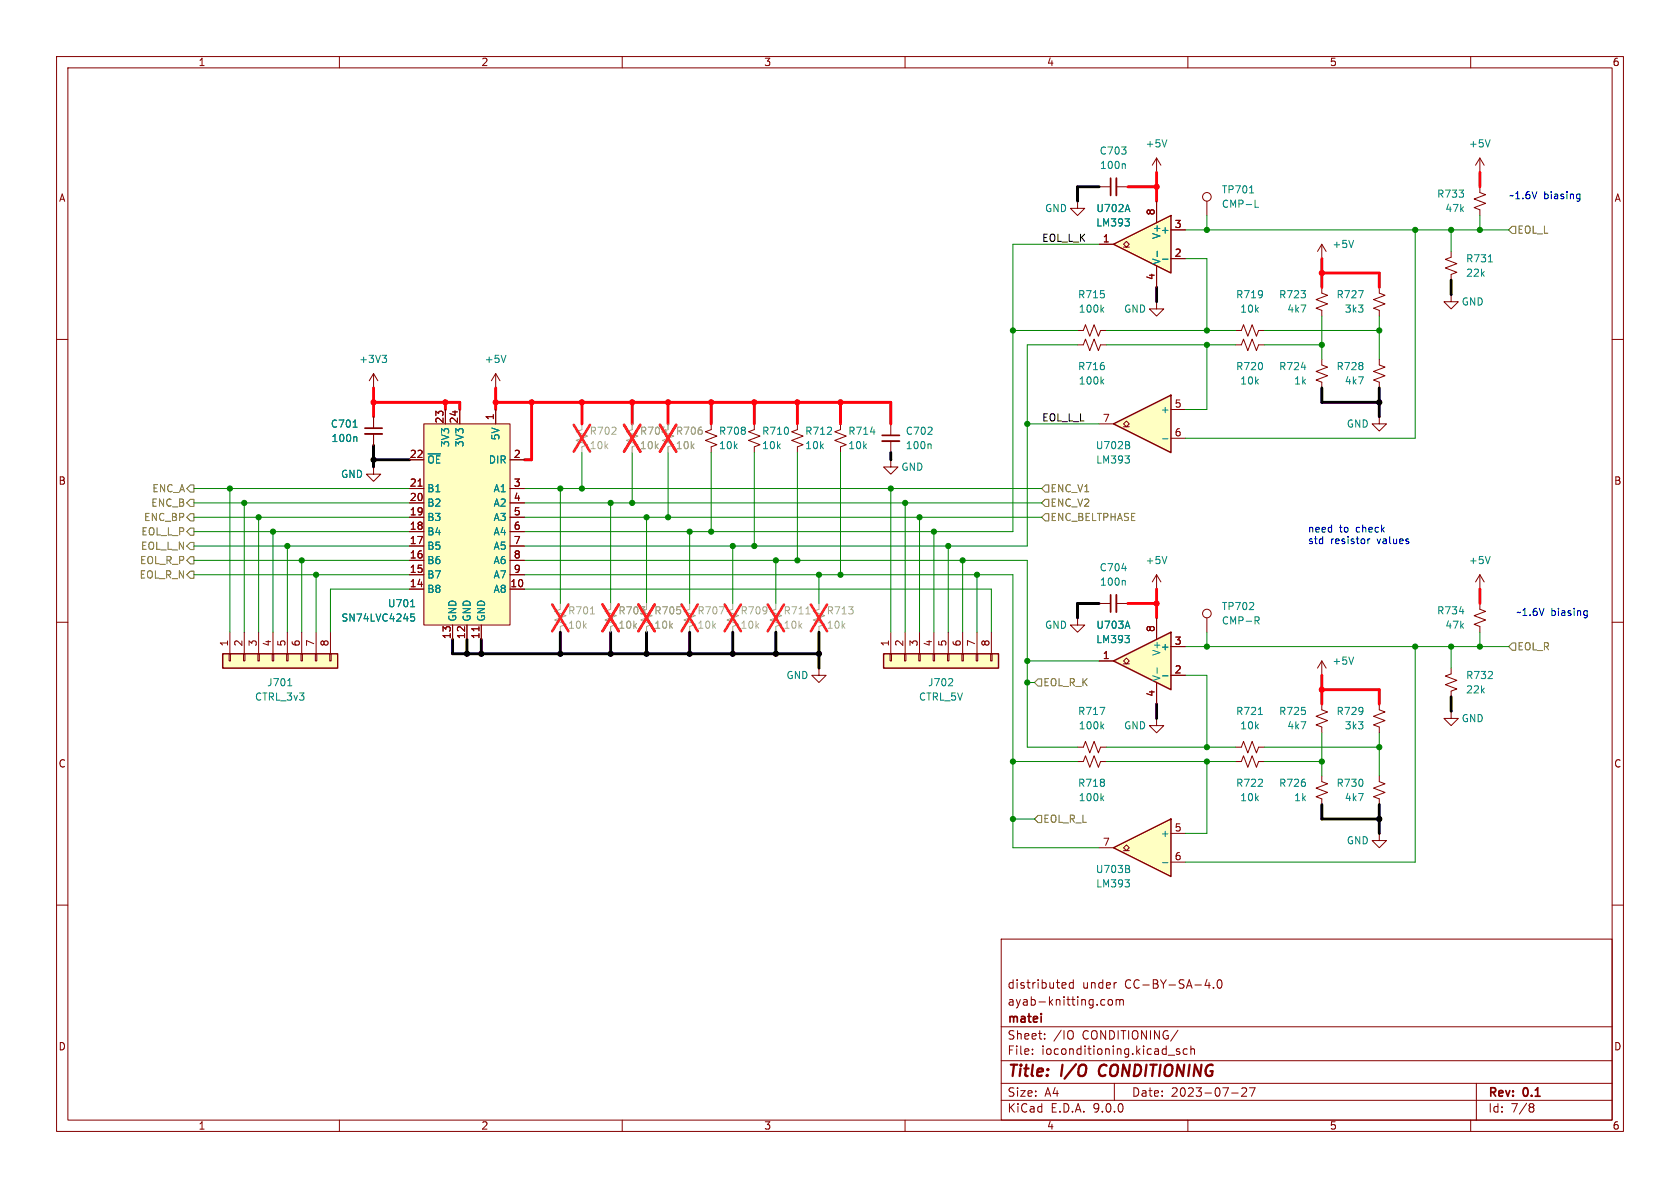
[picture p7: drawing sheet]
<svg xmlns="http://www.w3.org/2000/svg" width="297mm" height="210mm" viewBox="0 0 297 210" stroke-linecap="round" stroke-linejoin="round" font-family="sans-serif">
<path d="M0 0h297v210h-297z" fill="#fff" stroke="#fff" stroke-width=".18"/>
<g fill="none" stroke="#840000" stroke-width=".18">
<path d="M10 10h277v190h-277zM12 12h273v186h-273zM60 10v2M110 10v2M160 10v2M210 10v2M260 10v2M194.3 33h2M197.4 33h2M10 60h2M233.7 63.5v1l1 .4-2 .8 2 .7-2 .8 1 .4v1M285 60h2"/>
<path d="M10 110h2M190.5 109.2v1.3h-1.3l1.3 1.3 1.3-1.3h-1.3M190.5 109.2h.1M261.6 106.7v1l1 .4-2 .7 2 .8-2 .8 1 .3v1.1M285 110h2M10 160h2M177 166h108v32h-108zM188.2 173.7l.3 .4-.8 .1M188.4 174.6l-.2 .1M189.7 173.2v1.5M189.7 173.8l-.4-.1-.3 .3v.4l.2 .2h.5M194.9 176.7l.4 .1"/>
<path d="M195.3 177.6l-.4 .1M196 176.8l.2-.1 .4 .1 .1 .6-.2 .2-.3 .1-.2-.1zM197.2 173.7h.2M197.3 176.8l.4-.1 .3 .2M197.3 176.7v1M198 176.9l.2-.2 .3 .1 .1 .9M198 176.9v.8M213.4 173.1l-.4 1.1h1M213.7 173.7v1M214.5 174.6v.1M215.3 173.3l.2-.1a.81 .81 0 0 1 .6 .6 .81 .81 0 0 1-.3 .8l-.1 .1a.81 .81 0 0 1-.4-1.4zM285 160h2"/>
<path d="M60 198v2M110 198v2M160 198v2M177 194.5h108M177 191.5h108M177 187.5h108M177 181.5h108M182.5 186.3v.1M182.5 185.5v.1M184.7 183.6v.1M184.7 182.8v.1M189.5 182.3a1.07 1.07 0 0 1 0 1.3"/>
<path d="M197 191.5v3M206.5 186.5h1.2M208.2 182.1l-1.2 2M208.5 185.5l-.3-.1-.2 .2v.2l.5 .2v.3h-.5M209.9 185.5l-.4-.1-.3 .3v.4l.1 .2h.6M210 198v2M210.5 185.5l.2-.1 .4 .1 .1 .9M210.5 184.9v1.5M217.7 193.2h1.2M219.5 192.4l.6-.1 .2 .1 .1 .3-.9 1.1h.9M220.9 192.3h1l-.7 1.5M260 198v2"/>
<path d="M261 191.5v6.5M270.6 195.1l.4 .1 .2 .2-.3 .3M270.6 195.7h.3M270.9 195.7l.2 .2 .1 .4-.2 .2-.4 .1"/>
</g>
<path d="M194.6 188.5a1.27 1.27 0 0 0 0 1.6" fill="none" stroke="#840000" stroke-width=".4"/>
<path d="M196.3 31.5v3M184.1 179.2v.1M184.1 179.7v1" fill="none" stroke="#840000" stroke-width=".3"/>
<path d="M102.9 74.9v1l-1 .4 2 .8-2 .8 2 .7-1 .4v1M118.1 74.9v1l-1 .4 2 .8-2 .8 2 .7-1 .4v1M107.9 106.7v1l-1 .4 2.1 .7-2.1 .8 2.1 .8-1.1 .3v1.1M114.3 106.7v1l-1 .4 2 .7-2 .8 2 .8-1 .3v1.1M121.9 106.7v1l-1 .4 2 .7-2 .8 2 .8-1 .3v1.1M127.2 107.3h.8l-.5 1.2" fill="none" stroke="#a1a1a1" stroke-width=".18"/>
<path d="M101.4 75.1l2.9 4.7M104.3 75.1l-2.9 4.7M116.7 75.1l2.8 4.7M119.5 75.1l-2.8 4.7M106.5 106.9l2.9 4.7M109.4 106.9l-2.9 4.7M112.9 106.9l2.8 4.7M115.7 106.9l-2.8 4.7M120.5 106.9l2.9 4.7M123.4 106.9l-2.9 4.7" fill="none" stroke="#ff2626" stroke-width=".46"/>
<path d="M197.4 31.5v3" fill="none" stroke="#840000" stroke-width=".33"/>
<path d="M198.8 28.9l.1 .2v.7M230.1 64.9h.7M258 108.1h.8" fill="none" stroke="#008484" stroke-width=".18"/>
<path d="M156.2 115.6h20.3v2.5h-20.3z" fill="#ffffc2"/>
<path d="M156.2 115.6h20.3v2.5h-20.3z" fill="none" stroke="#840000" stroke-width=".25"/>
<g fill="none" stroke="#840000" stroke-width=".18">
<path d="M66 82.6v1.2h-1.2l1.2 1.3 1.3-1.3h-1.3M66 82.6h.1M157.5 81.3v1.3h1.2l-1.2 1.2-1.3-1.2h1.3M157.5 81.3h.1M157.4 115.6h.2v1.2h-.2zM157.5 111.8v3.8M159.9 115.6h.2v1.2h-.2zM160 111.8v3.8M162.4 115.6h.3v1.2h-.3zM162.6 111.8v3.8M165 115.6h.2v1.2h-.2zM165.1 111.8v3.8"/>
<path d="M167.5 115.6h.3v1.2h-.3zM167.6 111.8v3.8M170.1 115.6h.2v1.2h-.2zM170.2 111.8v3.8M172.6 115.6h.2v1.2h-.2zM172.7 111.8v3.8M175.1 115.6h.3v1.2h-.3zM175.3 111.8v3.8"/>
</g>
<path d="M168.3 120l.1 .2v.3l-.8 .7h.8" fill="none" stroke="#008484" stroke-width=".18"/>
<path d="M39.4 115.6h20.3v2.5h-20.3z" fill="#ffffc2"/>
<path d="M39.4 115.6h20.3v2.5h-20.3z" fill="none" stroke="#840000" stroke-width=".25"/>
<g fill="none" stroke="#840000" stroke-width=".18">
<path d="M213.4 35.6v2.5M261.6 30.5h.1M261.6 33v1l1 .4-2 .8 2 .7-2 .8 1 .4v1M261.6 27.9l-.7 1.3M261.6 27.9l.8 1.3M261.6 27.9v2.6M218.4 58.4h1.1l.3-1 .8 2 .8-2 .7 2 .4-1h1M233.7 45.7h.1M233.7 50.8v1l1 .4-2 .8 2 .7-2 .8 1 .4v1M233.7 43.2l-.8 1.3M233.7 43.2l.7 1.3M233.7 43.2v2.5"/>
<path d="M243.8 50.8v1l1.1 .4-2.1 .8 2.1 .7-2.1 .8 1 .4v1M256.5 52.1v1.2h1.3l-1.3 1.3-1.2-1.3h1.2M256.5 52.1h.1M256.5 44.5v1l-1 .3 2.1 .8-2.1 .8 2.1 .7-1.1 .4v1M66 68.6h.1M66 66l-.7 1.3M66 66l.8 1.3M66 66v2.6M66 73.7v2M66 76.7v2M87.6 68.6h.1M87.6 66l-.7 1.3"/>
<path d="M87.6 66l.8 1.3M87.6 66v2.6M133.3 74.9v1l-1 .4 2.1 .8-2.1 .8 2.1 .7-1.1 .4v1M141 74.9v1l-1 .4 2 .8-2 .8 2 .7-1 .4v1M148.6 74.9v1l-1 .4 2 .8-2 .8 2 .7-1 .4v1M157.5 74.9v2.1M157.5 78v2M243.8 63.5v1l1.1 .4-2.1 .8 2.1 .7-2.1 .8 1 .4v1M243.8 73.7v1.2h-1.2l1.2 1.3 1.3-1.3h-1.3M243.8 73.7h.1M40.5 115.6h.3v1.2h-.3zM40.6 111.8v3.8"/>
<path d="M43.1 115.6h.2v1.2h-.2zM43.2 111.8v3.8M45.6 115.6h.2v1.2h-.2zM45.7 111.8v3.8M48.1 115.6h.3v1.2h-.3zM48.3 111.8v3.8M50.7 115.6h.2v1.2h-.2zM50.8 111.8v3.8M53.2 115.6h.3v1.2h-.3zM53.3 111.8v3.8M55.8 115.6h.2v1.2h-.2zM55.9 111.8v3.8"/>
<path d="M58.3 115.6h.2v1.2h-.2zM58.4 111.8v3.8M144.8 118.1v1.3h-1.3l1.3 1.3 1.2-1.3h-1.2M144.8 118.1h.1"/>
<circle cx="213.4" cy="34.8" r=".76"/>
</g>
<g fill="none" stroke="#008484" stroke-width=".18">
<path d="M220.9 34.1h.7M221.9 36.6h.6M263.4 24.7l-.4 1.3M239.3 42.5l-.4 1.3M240.2 51.4h.8l-.5 1.2M263.1 46.3h.7M62.4 75.5h.7M62.9 77.2l.2 .2v.7M67.6 62.8h.7l-.4 .5M68.1 63.3l.2 .2v.3l-.2 .3M89.4 62.8l-.4 1.3M153.9 76.4h.8"/>
<path d="M164.4 78.5l.2 .2v.6M50.9 121.2h.7"/>
</g>
<path d="M129.5 106.7v1l-1 .4 2.1 .7-2.1 .8 2.1 .8-1.1 .3v1.1M137.2 106.7v1l-1.1 .4 2.1 .7-2.1 .8 2.1 .8-1 .3v1.1M142.5 108.5h.7M144.8 106.7v1l-1 .4 2 .7-2 .8 2 .8-1 .3v1.1" fill="none" stroke="#a1a1a1" stroke-width=".18"/>
<path d="M128.1 106.9l2.9 4.7M131 106.9l-2.9 4.7M135.7 106.9l2.9 4.7M138.6 106.9l-2.9 4.7M143.3 106.9l2.9 4.7M146.2 106.9l-2.9 4.7" fill="none" stroke="#ff2626" stroke-width=".46"/>
<path d="M64.5 75.7h3.1M156 77h3" fill="none" stroke="#840000" stroke-width=".3"/>
<path d="M64.5 76.7h3.1M156 78h3" fill="none" stroke="#840000" stroke-width=".33"/>
<path d="M74.9 74.9h15.3v35.6h-15.3z" fill="#ffffc2"/>
<g fill="none" stroke="#840000" stroke-width=".18">
<path d="M204.5 30.5h.1M204.5 27.9l-.8 1.3M204.5 27.9l.7 1.3M204.5 27.9v2.6M74.9 74.9h15.3v35.6h-15.3zM78.7 72.4v2.5M81.3 72.4v2.5M87.6 72.4v2.5M125.7 74.9v1l-1 .4 2 .8-2 .8 2 .7-1 .4v1M218.4 61h1.1l.3-1.1 .8 2.1 .8-2.1 .7 2.1 .4-1h1M72.4 81.3h2.5M72.4 86.4h2.5"/>
<path d="M72.4 88.9h2.5M72.4 91.4h2.5M72.4 94h2.5M72.4 96.5h2.5M72.4 99.1h2.5M73.9 85.9h.7M90.2 81.3h2.5M90.2 86.4h2.5M90.2 88.9h2.5M90.2 91.4h2.5M90.2 94h2.5M90.2 96.5h2.5"/>
<path d="M90.2 99.1h2.5M72.4 101.6h2.5M72.4 104.1h2.5M80 110.5v2.5M82.5 110.5v2.5M84.7 110.8v.7M85.1 110.5v2.5M90.2 101.6h2.5M90.2 104.1h2.5"/>
</g>
<path d="M206.3 24.7l-.4 1.3M72.6 107.3h.7M73.2 108.5h-.6v.6l.2-.1 .4 .1 .1 .2-.1 .4-.1 .1-.5-.1" fill="none" stroke="#008484" stroke-width=".18"/>
<path d="M111.8 74.9v1l-1.1 .4 2.1 .8-2.1 .8 2.1 .7-1 .4v1M117.1 76.4h.8" fill="none" stroke="#a1a1a1" stroke-width=".18"/>
<path d="M110.3 75.1l2.9 4.7M113.2 75.1l-2.9 4.7" fill="none" stroke="#ff2626" stroke-width=".46"/>
<path d="M196.8 43.2l10.2-5.1v10.2z" fill="#ffffc2"/>
<path d="M196.8 43.2l10.2-5.1v10.2z" fill="none" stroke="#840000" stroke-width=".25"/>
<g fill="none" stroke="#840000" stroke-width=".18">
<path d="M190.5 35.6v1.2h-1.3l1.3 1.3 1.3-1.3h-1.3M190.5 35.6h.1M204.5 35.6v3.8M190.5 58.4h1l.4-1 .8 2 .7-2 .8 2 .4-1h1M194.3 43.2h2.5M198.6 43.7h.5l-.5-.5 .5-.5 .5 .5-.5 .5h.5M204.5 53.3v1.3h-1.3l1.3 1.3 1.2-1.3h-1.2M204.5 53.3h.1M204.5 47v3.8M207 40.6h2.5M207 45.7h2.5M190.5 61h1l.4-1.1 .8 2.1 .7-2.1 .8 2.1 .4-1h1"/>
<path d="M218.4 132.1h1.1l.3-1 .8 2 .8-2 .7 2 .4-1h1M233.7 124.5v1l1 .4-2 .7 2 .8-2 .7 1 .4v1M243.8 124.5v1l1.1 .4-2.1 .7 2.1 .8-2.1 .7 1 .4v1M243.8 137.2v1l1.1 .4-2.1 .7 2.1 .8-2.1 .7 1 .4v1"/>
</g>
<path d="M198.9 38.7h.8l-.5 .5M199.3 36.1l.5 1.3M199.6 39.3v.5M194.8 54.7l.3 .5M195.1 54.3l-.5 .5M204.6 44.4v1M205.5 45.8h1M194.8 67.4l.3 .5M195.1 67l-.5 .5M222.5 126.3h.7" fill="none" stroke="#008484" stroke-width=".18"/>
<path d="M99.1 106.7v1l-1.1 .4 2.1 .7-2.1 .8 2.1 .8-1 .3v1.1M104.4 108.5h.7" fill="none" stroke="#a1a1a1" stroke-width=".18"/>
<path d="M97.6 106.9l2.9 4.7M100.5 106.9l-2.9 4.7" fill="none" stroke="#ff2626" stroke-width=".46"/>
<path d="M196.8 74.9l10.2-5v10.1z" fill="#ffffc2"/>
<path d="M196.8 74.9l10.2-5v10.1z" fill="none" stroke="#840000" stroke-width=".25"/>
<path d="M194.3 74.9h2.5M198.6 75.4h.5l-.5-.5 .5-.5 .5 .5-.5 .5h.5M207 72.4h2.5M207 77.5h2.5M204.5 109.2v3.8M204.5 120.7v3.8" fill="none" stroke="#840000" stroke-width=".18"/>
<path d="M199.4 78.7l.3 .2v.3l-.2 .1M199.5 78.1l.2 .2-.2 .3M205.5 77.6h1M198.9 80.6h.8l-.5 .5M199.6 81.2v.5M204.6 118.1v.9" fill="none" stroke="#008484" stroke-width=".18"/>
<path d="M196.8 116.8l10.2-5v10.1z" fill="#ffffc2"/>
<path d="M196.8 116.8l10.2-5v10.1z" fill="none" stroke="#840000" stroke-width=".25"/>
<path d="M194.3 116.8h2.5M198.6 117.3h.5l-.5-.5 .5-.5 .5 .5-.5 .5h.5M207 114.3h2.5M207 119.4h2.5M204.5 127v1.3h-1.3l1.3 1.2 1.2-1.2h-1.2M204.5 127h.1M218.4 134.6h1.1l.3-1 .8 2 .8-2 .7 2 .4-1h1M233.7 137.2v1l1 .4-2 .7 2 .8-2 .7 1 .4v1M243.8 147.3v1.3h-1.2l1.2 1.3 1.3-1.3h-1.3M243.8 147.3h.1" fill="none" stroke="#840000" stroke-width=".18"/>
<path d="M198.9 112.3h.8l-.5 .5M199.3 109.8l.5 1.3M199.6 112.9v.6M205.5 119.5h1" fill="none" stroke="#008484" stroke-width=".18"/>
<path d="M196.8 149.9l10.2-5.1v10.1z" fill="#ffffc2"/>
<path d="M196.8 149.9l10.2-5.1v10.1z" fill="none" stroke="#840000" stroke-width=".25"/>
<g fill="none" stroke="#840000" stroke-width=".18">
<path d="M204.5 35.6v3.8M194.3 43.2h2.5M204.5 47v3.8M207 40.6h2.5M207 45.7h2.5M66 73.7v2M66 76.7v2M78.7 72.4v2.5M81.3 72.4v2.5M87.6 72.4v2.5M66 82.6h.1M72.4 81.3h2.5"/>
<path d="M72.4 86.4h2.5M72.4 88.9h2.5M72.4 91.4h2.5M72.4 94h2.5M72.4 96.5h2.5M72.4 99.1h2.5M73.9 85.9h.7M90.2 81.3h2.5M90.2 86.4h2.5M90.2 88.9h2.5M90.2 91.4h2.5M90.2 94h2.5"/>
<path d="M90.2 96.5h2.5M90.2 99.1h2.5M72.4 101.6h2.5M72.4 104.1h2.5M80 110.5v2.5M82.5 110.5v2.5M84.7 110.8v.7M85.1 110.5v2.5M90.2 101.6h2.5M90.2 104.1h2.5M194.3 106.7h2M194.3 116.8h2.5"/>
<path d="M197.4 106.7h2M204.5 104.1h.1M204.5 101.6l-.8 1.3M204.5 101.6l.7 1.3M204.5 101.6v2.5M204.5 109.2v3.8M207 114.3h2.5M207 119.4h2.5M213.4 109.2v2.6M233.7 119.4h.1M233.7 116.8l-.8 1.3M233.7 116.8l.7 1.3"/>
<path d="M233.7 116.8v2.6M256.5 118.1v1l-1 .4 2.1 .8-2.1 .7 2.1 .8-1.1 .4v1M261.6 104.1h.1M261.6 101.6l-.7 1.3M261.6 101.6l.8 1.3M261.6 101.6v2.5M190.5 132.1h1l.4-1 .8 2 .7-2 .8 2 .4-1h1M190.5 134.6h1l.4-1 .8 2 .7-2 .8 2 .4-1h1M204.5 120.7v3.8M256.5 125.7v1.3h1.3l-1.3 1.3-1.2-1.3h1.2M256.5 125.7h.1M194.3 149.9h2.5"/>
<path d="M198.6 150.4h.5l-.5-.5 .5-.5 .5 .5-.5 .5h.5M207 147.3h2.5M207 152.4h2.5"/>
<circle cx="213.4" cy="108.5" r=".76"/>
</g>
<g fill="none" stroke="#008484" stroke-width=".18">
<path d="M198.9 38.7h.8l-.5 .5M199.3 36.1l.5 1.3M199.6 39.3v.5M204.6 44.4v1M205.5 45.8h1M62.4 75.5h.7M62.9 77.2l.2 .2v.7M206.3 98.4l-.4 1.2M263.4 98.4l-.4 1.2M72.6 107.3h.7M73.2 108.5h-.6v.6l.2-.1 .4 .1 .1 .2-.1 .4-.1 .1-.5-.1M198.3 100.5h.8"/>
<path d="M198.8 102.6l.1 .2v.6M198.9 112.3h.8l-.5 .5M199.3 109.8l.5 1.3M199.6 112.9v.6M204.6 118.1v.9M205.5 119.5h1M221.9 109h.5l.2 .3-.1 .3-.6 .1M222.2 109.7l.4 .6M239.3 116.1l-.4 1.3M194.5 125h.8l-.5 1.3M194.8 128.4l.3 .4M195.1 128l-.5 .5"/>
<path d="M194.8 141.1l.3 .4M195.1 140.7l-.5 .5M198.9 155.5h.8l-.5 .5M199.4 153.6l.3 .2v.3l-.2 .1M199.5 153l.2 .2-.2 .3M199.6 156.1v.6M205.5 152.5h1"/>
</g>
<path d="M196.3 105.2v3" fill="none" stroke="#840000" stroke-width=".3"/>
<path d="M197.4 105.2v3" fill="none" stroke="#840000" stroke-width=".33"/>
<g fill="none" stroke="#848400" stroke-width=".18">
<path d="M267.3 40h.7v1.3h-.7l-.6-.7zM33.7 95.9h.6v1.3h-.6l-.7-.7zM33.7 98.4h.6v1.3h-.6l-.7-.6zM33.7 85.7h.6v1.3h-.6l-.7-.6zM33.7 93.3h.6v1.3h-.6l-.7-.6zM33.7 88.3h.6v1.2h-.6l-.7-.6zM33.7 90.8h.6v1.3h-.6l-.7-.7zM184.8 88.3h.6v1.2h-.6l-.7-.6zM184.8 85.7h.6v1.3h-.6l-.7-.6zM184.8 90.8h.6v1.3h-.6l-.7-.7zM33.7 101h.6v1.2h-.6l-.7-.6zM267.3 113.7h.7v1.2h-.7l-.6-.6z"/>
<path d="M183.5 120h.6v1.3h-.6l-.6-.6zM183.5 144.1h.6v1.3h-.6l-.6-.6z"/>
</g>
<g fill="none" stroke="#008400" stroke-width=".18">
<path d="M213.4 38.1v2.5M261.6 38.1v2.5M179.1 58.4h11.4M194.3 43.2h-15.2v50.8h-86.4M195.6 58.4h22.8M209.5 45.7h3.9v12.7M209.5 40.6h57.2M223.5 58.4h20.3M233.7 55.9v7.6M243.8 55.9v7.6M250.2 40.6v36.9h-40.7M256.5 40.6v3.9"/>
<path d="M181.6 74.9h12.7M190.5 61h-8.9v35.5h-88.9M195.6 61h22.8M213.4 61v11.4h-3.9M223.5 61h10.2M34.3 96.5h38.1M34.3 94h38.1M34.3 86.4h38.1M34.3 99.1h38.1M34.3 91.4h38.1M34.3 88.9h38.1M40.6 86.4v25.4"/>
<path d="M43.2 88.9v22.9M45.7 91.4v20.4M48.3 94v17.8M50.8 96.5v15.3M53.3 99.1v12.7M92.7 99.1h88.9v33h8.9M92.7 86.4h91.4M92.7 91.4h91.4M92.7 88.9h91.4M99.1 86.4v20.3M102.9 80v6.4M107.9 88.9v17.8"/>
<path d="M111.8 80v8.9M114.3 91.4v15.3M118.1 80v11.4M121.9 94v12.7M125.7 80v14M129.5 96.5v10.2M133.3 80v16.5M137.2 99.1v7.6M141 80v19.1M148.6 80v21.6M157.5 86.4v25.4M160 88.9v22.9"/>
<path d="M162.6 91.4v20.4M165.1 94v17.8M167.6 96.5v15.3M170.2 99.1v12.7M34.3 101.6h38.1M55.9 101.6v10.2M72.4 104.1h-14v7.7M92.7 101.6h86.4v48.3h15.2M92.7 104.1h82.6v7.7M144.8 101.6v5.1M172.7 101.6v10.2M181.6 116.8h12.7"/>
<path d="M209.5 114.3h57.2M209.5 119.4h3.9v12.7M213.4 111.8v2.5M250.2 114.3v38.1h-40.7M256.5 114.3v3.8M261.6 111.8v2.5M179.1 134.6h11.4M181.6 120.7h1.3M195.6 134.6h22.8M195.6 132.1h22.8M213.4 134.6v12.7h-3.9M223.5 134.6h10.2"/>
<path d="M223.5 132.1h20.3M233.7 129.5v7.7M243.8 129.5v7.7M179.1 144.8h3.8"/>
</g>
<g fill="none" stroke="#ff000b" stroke-width=".51">
<path d="M199.4 33h5.1M204.5 30.5v5.1M261.6 30.5v2.5M233.7 45.7v5.1M233.7 48.3h10.1v2.5M66 71.1h15.3v1.3M66 68.6v5.1M78.7 71.1v1.3M87.6 71.1h69.9v3.8M87.6 68.6v3.8M94 71.1v10.2h-1.3M102.9 71.1v3.8"/>
<path d="M111.8 71.1v3.8M118.1 71.1v3.8M125.7 71.1v3.8M133.3 71.1v3.8M141 71.1v3.8M148.6 71.1v3.8M199.4 106.7h5.1M204.5 104.1v5.1M233.7 119.4v5.1M261.6 104.1v2.6M233.7 121.9h10.1v2.6"/>
</g>
<g fill="none" stroke="#000" stroke-width=".51">
<path d="M194.3 33h-3.8v2.6M204.5 50.8v2.5M256.5 49.5v2.6M66 78.7v3.9M233.7 68.6v2.5h10.1M243.8 68.6v5.1M66 81.3h6.4M157.5 80v1.3M80 113v2.6h64.8M82.5 113v2.6M85.1 113v2.6M99.1 111.8v3.8"/>
<path d="M107.9 111.8v3.8M114.3 111.8v3.8M121.9 111.8v3.8M129.5 111.8v3.8M137.2 111.8v3.8M144.8 111.8v6.3M194.3 106.7h-3.8v2.5M204.5 124.5v2.5M256.5 123.2v2.5M233.7 142.2v2.6h10.1M243.8 142.2v5.1"/>
</g>
<path d="M279 34.3l.3 .1M279.3 34.3v1l-.1 .2-.3 .1M279.3 35.1h-.3M241.8 95.3v.8M242.2 95.3l-.4 .2M280.2 108h.4M280.6 108v1l-.1 .2h-.3M280.6 108.7l-.4 .1" fill="none" stroke="#0000c2" stroke-width=".18"/>
<path d="M111.8 74.9v1M111.8 79v1M117.1 76.4h.8M118.1 74.9v1M118.1 79v1M107.9 106.7v1M107.9 110.7v1.1M114.3 106.7v1M114.3 110.7v1.1" fill="none" stroke="#a1a1a1" stroke-width=".18"/>
<path d="M110.3 75.1l2.9 4.7M113.2 75.1l-2.9 4.7M116.7 75.1l2.8 4.7M119.5 75.1l-2.8 4.7M106.5 106.9l2.9 4.7M109.4 106.9l-2.9 4.7M112.9 106.9l2.8 4.7M115.7 106.9l-2.8 4.7" fill="none" stroke="#ff2626" stroke-width=".46"/>
<g fill="#008400" stroke="#008400" stroke-width=".18">
<circle cx="243.8" cy="58.4" r=".46"/>
<circle cx="233.7" cy="61" r=".46"/>
<circle cx="250.2" cy="40.6" r=".46"/>
<circle cx="256.5" cy="40.6" r=".46"/>
<circle cx="261.6" cy="40.6" r=".46"/>
<circle cx="213.4" cy="132.1" r=".46"/>
<circle cx="213.4" cy="134.6" r=".46"/>
<circle cx="213.4" cy="114.3" r=".46"/>
<circle cx="233.7" cy="134.6" r=".46"/>
<circle cx="243.8" cy="132.1" r=".46"/>
<circle cx="250.2" cy="114.3" r=".46"/>
<circle cx="256.5" cy="114.3" r=".46"/>
<circle cx="261.6" cy="114.3" r=".46"/>
<circle cx="181.6" cy="116.8" r=".46"/>
<circle cx="172.7" cy="101.6" r=".46"/>
<circle cx="181.6" cy="120.7" r=".46"/>
<circle cx="170.2" cy="99.1" r=".46"/>
<circle cx="181.6" cy="74.9" r=".46"/>
<circle cx="179.1" cy="134.6" r=".46"/>
<circle cx="179.1" cy="144.8" r=".46"/>
<circle cx="213.4" cy="40.6" r=".46"/>
<circle cx="179.1" cy="58.4" r=".46"/>
<circle cx="213.4" cy="58.4" r=".46"/>
<circle cx="213.4" cy="61" r=".46"/>
<circle cx="121.9" cy="94" r=".46"/>
<circle cx="125.7" cy="94" r=".46"/>
<circle cx="99.1" cy="86.4" r=".46"/>
<circle cx="148.6" cy="101.6" r=".46"/>
<circle cx="137.2" cy="99.1" r=".46"/>
<circle cx="141" cy="99.1" r=".46"/>
<circle cx="133.3" cy="96.5" r=".46"/>
<circle cx="144.8" cy="101.6" r=".46"/>
<circle cx="129.5" cy="96.5" r=".46"/>
<circle cx="50.8" cy="96.5" r=".46"/>
<circle cx="48.3" cy="94" r=".46"/>
<circle cx="45.7" cy="91.4" r=".46"/>
<circle cx="43.2" cy="88.9" r=".46"/>
<circle cx="40.6" cy="86.4" r=".46"/>
<circle cx="55.9" cy="101.6" r=".46"/>
<circle cx="53.3" cy="99.1" r=".46"/>
<circle cx="157.5" cy="86.4" r=".46"/>
<circle cx="165.1" cy="94" r=".46"/>
<circle cx="162.6" cy="91.4" r=".46"/>
<circle cx="167.6" cy="96.5" r=".46"/>
<circle cx="160" cy="88.9" r=".46"/>
<circle cx="107.9" cy="88.9" r=".46"/>
<circle cx="111.8" cy="88.9" r=".46"/>
<circle cx="102.9" cy="86.4" r=".46"/>
<circle cx="118.1" cy="91.4" r=".46"/>
<circle cx="114.3" cy="91.4" r=".46"/>
</g>
<g fill="#000" stroke="#000" stroke-width=".18">
<circle cx="243.8" cy="71.1" r=".46"/>
<circle cx="66" cy="81.3" r=".46"/>
<circle cx="82.5" cy="115.6" r=".46"/>
<circle cx="85.1" cy="115.6" r=".46"/>
<circle cx="99.1" cy="115.6" r=".46"/>
<circle cx="107.9" cy="115.6" r=".46"/>
<circle cx="114.3" cy="115.6" r=".46"/>
<circle cx="121.9" cy="115.6" r=".46"/>
<circle cx="129.5" cy="115.6" r=".46"/>
<circle cx="137.2" cy="115.6" r=".46"/>
<circle cx="144.8" cy="115.6" r=".46"/>
<circle cx="243.8" cy="144.8" r=".46"/>
</g>
<g fill="#ff000b" stroke="#ff000b" stroke-width=".18">
<circle cx="233.7" cy="48.3" r=".46"/>
<circle cx="233.7" cy="121.9" r=".46"/>
<circle cx="204.5" cy="106.7" r=".46"/>
<circle cx="204.5" cy="33" r=".46"/>
<circle cx="148.6" cy="71.1" r=".46"/>
<circle cx="141" cy="71.1" r=".46"/>
<circle cx="133.3" cy="71.1" r=".46"/>
<circle cx="102.9" cy="71.1" r=".46"/>
<circle cx="94" cy="71.1" r=".46"/>
<circle cx="78.7" cy="71.1" r=".46"/>
<circle cx="87.6" cy="71.1" r=".46"/>
<circle cx="66" cy="71.1" r=".46"/>
<circle cx="111.8" cy="71.1" r=".46"/>
<circle cx="118.1" cy="71.1" r=".46"/>
<circle cx="125.7" cy="71.1" r=".46"/>
</g>
<g font-size="2.8" fill="#840000">
<text x="178" y="190.9">Title:</text>
<text x="187.7" y="190.9">I/O</text>
<text x="195.1" y="190.9">CONDITIONING</text>
</g>
<g font-size="2.1" fill="#840000">
<text x="178" y="178">ayab-knitting.com</text>
<text x="178" y="175">distributed</text>
<text x="191.3" y="175">under</text>
<text x="198.9" y="175">CC-BY-SA-4.0</text>
<text x="178" y="184">Sheet:</text>
<text x="178" y="181.2">matei</text>
<text x="186.2" y="184">/IO</text>
<text x="191.4" y="184">CONDITIONING/</text>
<text x="178" y="186.7">File:</text>
<text x="184.1" y="186.7">ioconditioning.kicad_sch</text>
<text x="178" y="196.9">KiCad</text>
<text x="178" y="194.1">Size:</text>
<text x="184.7" y="194.1">A4</text>
<text x="185.7" y="196.9">E.D.A.</text>
<text x="193.3" y="196.9">9.0.0</text>
<text x="200" y="194.1">Date:</text>
<text x="207" y="194.1">2023-07-27</text>
<text x="263" y="194.3">Rev:</text>
<text x="263" y="196.9">Id:</text>
<text x="267.1" y="196.9">7/8</text>
<text x="269.4" y="194.3">0.1</text>
</g>
<g font-size="1.8" fill="#840000">
<text x="35" y="11.9">1</text>
<text x="85" y="11.9">2</text>
<text x="135" y="11.9">3</text>
<text x="185" y="11.9">4</text>
<text x="235" y="11.9">5</text>
<text x="285" y="11.9">6</text>
<text x="10.3" y="35.9">A</text>
<text x="285.3" y="35.9">A</text>
<text x="204.2" y="38.2" transform="rotate(-90 204.2 38.2)">8</text>
<text x="207.6" y="40.4">3</text>
<text x="194.9" y="42.9">1</text>
<text x="207.6" y="45.5">2</text>
<text x="204.2" y="49.6" transform="rotate(-90 204.2 49.6)">4</text>
<text x="78.5" y="75" transform="rotate(-90 78.5 75)">23</text>
<text x="81" y="75" transform="rotate(-90 81 75)">24</text>
<text x="87.4" y="74.4" transform="rotate(-90 87.4 74.4)">1</text>
<text x="194.9" y="74.7">7</text>
<text x="207.6" y="72.1">5</text>
<text x="207.6" y="77.2">6</text>
<text x="72.3" y="81">22</text>
<text x="90.7" y="81">2</text>
<text x="10.3" y="85.9">B</text>
<text x="72.3" y="86.1">21</text>
<text x="72.3" y="88.6">20</text>
<text x="90.7" y="86.1">3</text>
<text x="90.7" y="88.6">4</text>
<text x="285.3" y="85.9">B</text>
<text x="72.3" y="91.2">19</text>
<text x="72.3" y="93.7">18</text>
<text x="90.7" y="91.2">5</text>
<text x="90.7" y="93.7">6</text>
<text x="72.3" y="96.3">17</text>
<text x="72.3" y="98.8">16</text>
<text x="72.3" y="101.3">15</text>
<text x="90.7" y="96.3">7</text>
<text x="90.7" y="98.8">8</text>
<text x="90.7" y="101.3">9</text>
<text x="72.3" y="103.9">14</text>
<text x="90.1" y="103.9">10</text>
<text x="79.8" y="113.1" transform="rotate(-90 79.8 113.1)">13</text>
<text x="82.3" y="113.1" transform="rotate(-90 82.3 113.1)">12</text>
<text x="84.8" y="113.1" transform="rotate(-90 84.8 113.1)">11</text>
<text x="204.2" y="111.8" transform="rotate(-90 204.2 111.8)">8</text>
<text x="40.4" y="114.4" transform="rotate(-90 40.4 114.4)">1</text>
<text x="42.9" y="114.4" transform="rotate(-90 42.9 114.4)">2</text>
<text x="45.5" y="114.4" transform="rotate(-90 45.5 114.4)">3</text>
<text x="48" y="114.4" transform="rotate(-90 48 114.4)">4</text>
<text x="50.5" y="114.4" transform="rotate(-90 50.5 114.4)">5</text>
<text x="53.1" y="114.4" transform="rotate(-90 53.1 114.4)">6</text>
<text x="55.6" y="114.4" transform="rotate(-90 55.6 114.4)">7</text>
<text x="58.2" y="114.4" transform="rotate(-90 58.2 114.4)">8</text>
<text x="157.2" y="114.4" transform="rotate(-90 157.2 114.4)">1</text>
<text x="159.8" y="114.4" transform="rotate(-90 159.8 114.4)">2</text>
<text x="162.3" y="114.4" transform="rotate(-90 162.3 114.4)">3</text>
<text x="164.8" y="114.4" transform="rotate(-90 164.8 114.4)">4</text>
<text x="167.4" y="114.4" transform="rotate(-90 167.4 114.4)">5</text>
<text x="169.9" y="114.4" transform="rotate(-90 169.9 114.4)">6</text>
<text x="172.5" y="114.4" transform="rotate(-90 172.5 114.4)">7</text>
<text x="175" y="114.4" transform="rotate(-90 175 114.4)">8</text>
<text x="194.9" y="116.6">1</text>
<text x="207.6" y="114">3</text>
<text x="207.6" y="119.1">2</text>
<text x="204.2" y="123.3" transform="rotate(-90 204.2 123.3)">4</text>
<text x="10.3" y="135.9">C</text>
<text x="285.3" y="135.9">C</text>
<text x="194.9" y="149.6">7</text>
<text x="207.6" y="147.1">5</text>
<text x="207.6" y="152.1">6</text>
<text x="10.3" y="185.9">D</text>
<text x="285.3" y="185.9">D</text>
<text x="35" y="199.9">1</text>
<text x="85" y="199.9">2</text>
<text x="135" y="199.9">3</text>
<text x="185" y="199.9">4</text>
<text x="235" y="199.9">5</text>
<text x="285" y="199.9">6</text>
</g>
<g font-size="1.8" fill="#008484">
<text x="194.3" y="27.5">C703</text>
<text x="202.4" y="26.3">+5V</text>
<text x="259.6" y="26.3">+5V</text>
<text x="194.4" y="30.1">100n</text>
<text x="215.9" y="34.4">TP701</text>
<text x="254" y="35.2">R733</text>
<text x="184.7" y="37.7">GND</text>
<text x="193.7" y="40.2">LM393</text>
<text x="193.7" y="37.7">U702A</text>
<text x="205.1" y="41.5">+</text>
<text x="215.9" y="36.9">CMP-L</text>
<text x="255.4" y="37.7">47k</text>
<text x="205.3" y="46.9" transform="rotate(-90 205.3 46.9)">V-</text>
<text x="205.3" y="42.4" transform="rotate(-90 205.3 42.4)">V+</text>
<text x="235.5" y="44">+5V</text>
<text x="259.1" y="46.6">R731</text>
<text x="190.5" y="52.9">R715</text>
<text x="218.4" y="52.9">R719</text>
<text x="226" y="52.9">R723</text>
<text x="236.2" y="52.9">R727</text>
<text x="259.1" y="49.1">22k</text>
<text x="190.6" y="55.5">100k</text>
<text x="198.6" y="55.5">GND</text>
<text x="219.2" y="55.5">10k</text>
<text x="227.5" y="55.5">4k7</text>
<text x="237.6" y="55.5">3k3</text>
<text x="258.3" y="54.2">GND</text>
<text x="63.4" y="64.4">+3V3</text>
<text x="85.6" y="64.4">+5V</text>
<text x="190.5" y="65.6">R716</text>
<text x="218.4" y="65.6">R720</text>
<text x="226" y="65.6">R724</text>
<text x="236.2" y="65.6">R728</text>
<text x="190.6" y="68.2">100k</text>
<text x="219.2" y="68.2">10k</text>
<text x="228.7" y="68.2">1k</text>
<text x="237.6" y="68.2">4k7</text>
<text x="58.4" y="75.8">C701</text>
<text x="88.5" y="77.9" transform="rotate(-90 88.5 77.9)">5V</text>
<text x="127" y="77.1">R708</text>
<text x="134.6" y="77.1">R710</text>
<text x="142.2" y="77.1">R712</text>
<text x="149.9" y="77.1">R714</text>
<text x="160" y="77.1">C702</text>
<text x="205.1" y="73.3">+</text>
<text x="238" y="75.8">GND</text>
<text x="58.5" y="78.3">100n</text>
<text x="75.4" y="82.1">~{OE}</text>
<text x="79.6" y="79.1" transform="rotate(-90 79.6 79.1)">3V3</text>
<text x="82.1" y="79.1" transform="rotate(-90 82.1 79.1)">3V3</text>
<text x="86.3" y="82.1">DIR</text>
<text x="127" y="79.6">10k</text>
<text x="134.6" y="79.6">10k</text>
<text x="142.2" y="79.6">10k</text>
<text x="149.9" y="79.6">10k</text>
<text x="159.3" y="83.4">GND</text>
<text x="160" y="79.6">100n</text>
<text x="193.6" y="79.6">U702B</text>
<text x="193.7" y="82.1">LM393</text>
<text x="60.2" y="84.7">GND</text>
<text x="75.4" y="87.2">B1</text>
<text x="75.4" y="89.8">B2</text>
<text x="87.2" y="87.2">A1</text>
<text x="87.2" y="89.8">A2</text>
<text x="75.4" y="92.3">B3</text>
<text x="75.4" y="94.8">B4</text>
<text x="87.2" y="92.3">A3</text>
<text x="87.2" y="94.8">A4</text>
<text x="75.4" y="97.4">B5</text>
<text x="75.4" y="99.9">B6</text>
<text x="87.2" y="97.4">A5</text>
<text x="87.2" y="99.9">A6</text>
<text x="194.3" y="101.2">C704</text>
<text x="202.4" y="99.9">+5V</text>
<text x="259.6" y="99.9">+5V</text>
<text x="68.5" y="107.5">U701</text>
<text x="75.4" y="102.5">B7</text>
<text x="75.4" y="105">B8</text>
<text x="87.2" y="102.5">A7</text>
<text x="87.2" y="105">A8</text>
<text x="194.4" y="103.7">100n</text>
<text x="60.3" y="110.1">SN74LVC4245</text>
<text x="80.9" y="110" transform="rotate(-90 80.9 110)">GND</text>
<text x="83.4" y="110" transform="rotate(-90 83.4 110)">GND</text>
<text x="86" y="110" transform="rotate(-90 86 110)">GND</text>
<text x="184.7" y="111.4">GND</text>
<text x="193.7" y="113.9">LM393</text>
<text x="193.7" y="111.4">U703A</text>
<text x="215.9" y="108.1">TP702</text>
<text x="215.9" y="110.6">CMP-R</text>
<text x="254" y="108.8">R734</text>
<text x="255.4" y="111.4">47k</text>
<text x="205.1" y="115.2">+</text>
<text x="205.3" y="116" transform="rotate(-90 205.3 116)">V+</text>
<text x="235.5" y="117.7">+5V</text>
<text x="45" y="124.1">CTRL_3v3</text>
<text x="47.1" y="121.5">J701</text>
<text x="138.9" y="120.2">GND</text>
<text x="162.4" y="124.1">CTRL_5V</text>
<text x="164" y="121.5">J702</text>
<text x="205.3" y="120.5" transform="rotate(-90 205.3 120.5)">V-</text>
<text x="259.1" y="120.2">R732</text>
<text x="259.1" y="122.8">22k</text>
<text x="190.5" y="126.6">R717</text>
<text x="190.6" y="129.1">100k</text>
<text x="198.6" y="129.1">GND</text>
<text x="218.4" y="126.6">R721</text>
<text x="219.2" y="129.1">10k</text>
<text x="226" y="126.6">R725</text>
<text x="227.5" y="129.1">4k7</text>
<text x="236.2" y="126.6">R729</text>
<text x="237.6" y="129.1">3k3</text>
<text x="258.3" y="127.9">GND</text>
<text x="190.5" y="139.3">R718</text>
<text x="190.6" y="141.8">100k</text>
<text x="218.4" y="139.3">R722</text>
<text x="219.2" y="141.8">10k</text>
<text x="226" y="139.3">R726</text>
<text x="228.7" y="141.8">1k</text>
<text x="236.2" y="139.3">R730</text>
<text x="237.6" y="141.8">4k7</text>
<text x="205.1" y="148.2">+</text>
<text x="238" y="149.5">GND</text>
<text x="193.6" y="154.5">U703B</text>
<text x="193.7" y="157.1">LM393</text>
</g>
<g font-size="1.8" fill="#0000c2">
<text x="266.7" y="35.3">~1.6V</text>
<text x="272.9" y="35.3">biasing</text>
<text x="231.1" y="94.2">need</text>
<text x="236.8" y="94.2">to</text>
<text x="239.8" y="94.2">check</text>
<text x="231.1" y="96.3">std</text>
<text x="235.2" y="96.3">resistor</text>
<text x="243.6" y="96.3">values</text>
<text x="268" y="109">~1.6V</text>
<text x="274.2" y="109">biasing</text>
</g>
<g font-size="1.8" fill="#848400">
<text x="268.2" y="41.5">EOL_L</text>
<text x="26.6" y="89.8">ENC_B</text>
<text x="26.8" y="87.2">ENC_A</text>
<text x="185.6" y="89.8">ENC_V2</text>
<text x="185.6" y="87.2">ENC_V1</text>
<text x="24.9" y="94.8">EOL_L_P</text>
<text x="25.4" y="92.3">ENC_BP</text>
<text x="185.6" y="92.3">ENC_BELTPHASE</text>
<text x="24.6" y="99.9">EOL_R_P</text>
<text x="24.8" y="97.4">EOL_L_N</text>
<text x="24.6" y="102.5">EOL_R_N</text>
<text x="268.2" y="115.2">EOL_R</text>
<text x="184.3" y="121.5">EOL_R_K</text>
<text x="184.3" y="145.6">EOL_R_L</text>
</g>
<g font-size="1.8">
<text x="184.1" y="42.8">EOL_L_K</text>
<text x="184.1" y="74.6">EOL_L_L</text>
</g>
<g font-size="1.8" fill="#a1a1a1">
<text x="104.1" y="77.1">R702</text>
<text x="113" y="77.1">R704</text>
<text x="119.4" y="77.1">R706</text>
<text x="104.1" y="79.6">10k</text>
<text x="113" y="79.6">10k</text>
<text x="119.4" y="79.6">10k</text>
<text x="100.3" y="108.8">R701</text>
<text x="100.3" y="111.4">10k</text>
<text x="109.2" y="108.8">R703</text>
<text x="109.2" y="111.4">10k</text>
<text x="115.6" y="108.8">R705</text>
<text x="115.6" y="111.4">10k</text>
<text x="123.2" y="108.8">R707</text>
<text x="123.2" y="111.4">10k</text>
<text x="130.8" y="108.8">R709</text>
<text x="130.8" y="111.4">10k</text>
<text x="138.4" y="108.8">R711</text>
<text x="138.4" y="111.4">10k</text>
<text x="146.1" y="108.8">R713</text>
<text x="146.1" y="111.4">10k</text>
</g>
</svg>
